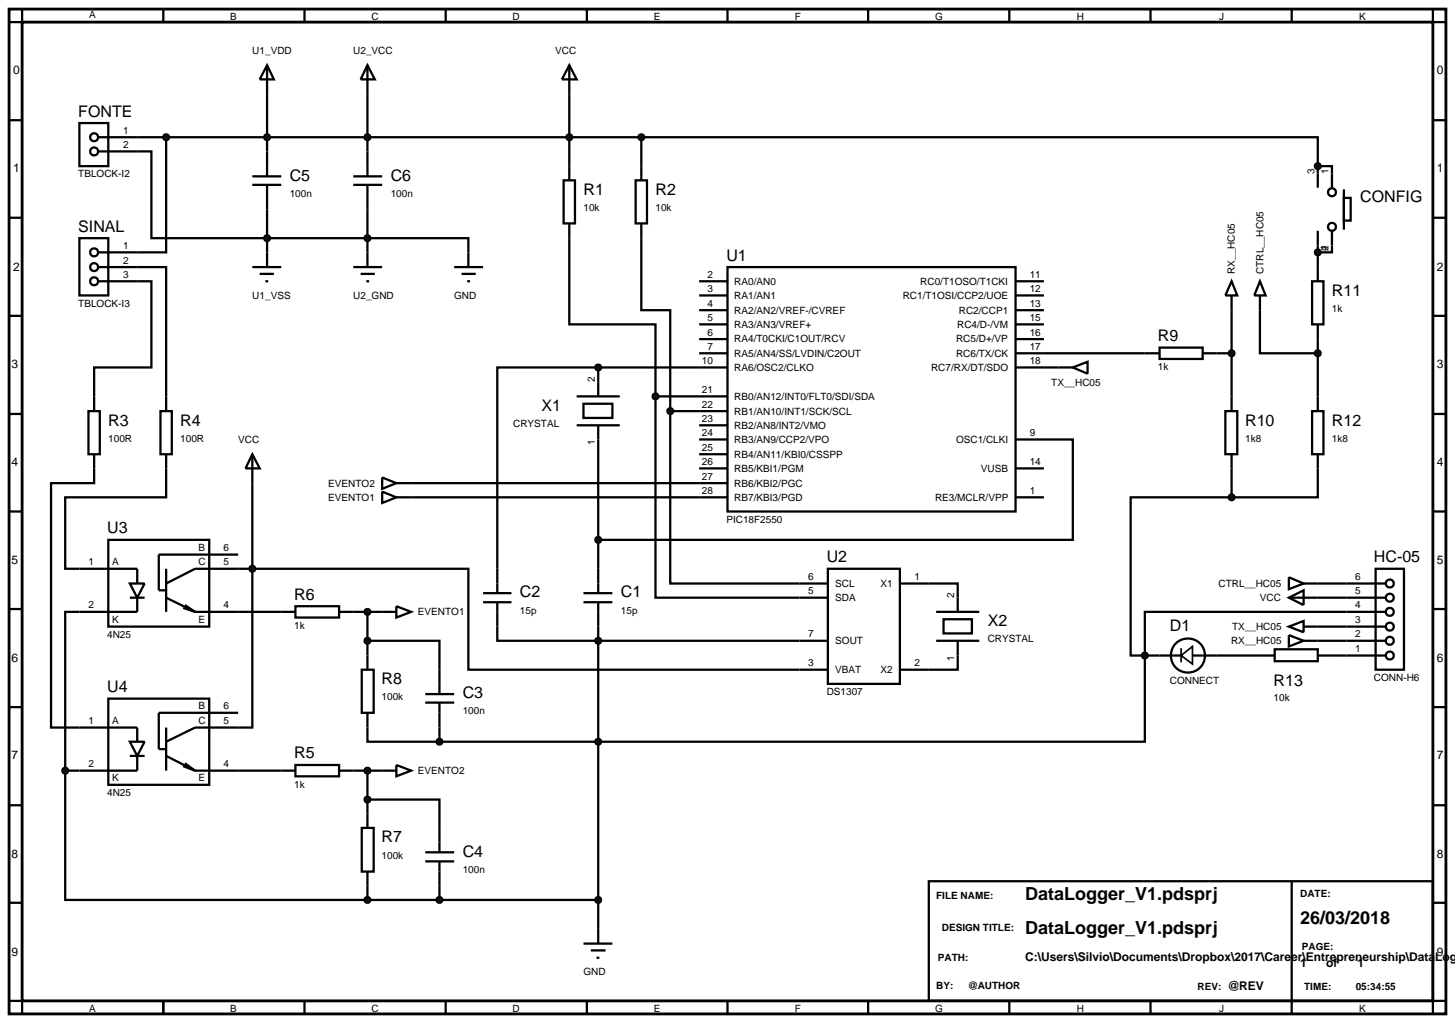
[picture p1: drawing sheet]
<svg xmlns="http://www.w3.org/2000/svg" width="257mm" height="180mm" viewBox="0 0 257 180" stroke-linecap="round" stroke-linejoin="round" font-family="sans-serif">
<path d="M1.6 1.6h253.4v177.2h-253.4zM3.9 3.9h248.8v172.6h-248.8z" fill="none" stroke="#000" stroke-width=".5"/>
<g fill="none" stroke="#000" stroke-width=".4">
<path d="M3.9 1.6v2.3h-2.3M28.8 1.6v2.3M47.1 16.6v10.1M53.7 1.6v2.3M64.8 16.6v10.1M78.6 1.6v2.3M100.4 16.6v12.7M103.5 1.6v2.3M128.3 1.6v2.3M153.1 1.6v2.3M178 1.6v2.3M202.9 1.6v2.3"/>
<path d="M227.8 1.6v2.3M252.7 1.6v2.3h2.3M1.6 21.2h2.3M1.6 38.4h2.3M24.2 26.7h2.5v15.3h55.9v2.5M24.2 24.2h88.9M29.3 24.2v20.3h-5.1M47.1 36.9v7.6M64.8 36.9v7.6M113.1 24.2h119.3v5.1M113.1 24.2v5.1M232.4 29.3h2.5v1.3"/>
<path d="M232.4 29.3v1.3M252.7 21.2h2.3M252.7 38.4h2.3M1.6 55.7h2.3M24.2 47.1h5.1v22.8M24.2 49.6h2.5v15.2h-10.1v5.1M100.4 42v15.2h15.2v12.7M113.1 42v12.7h5.1v17.8M123.3 49.6h5M123.3 52.1h5M123.3 54.7h5M123.3 57.2h5"/>
<path d="M123.3 59.8h5M128.3 47.1h50.8v43.1h-50.8zM179.1 49.6h5M179.1 52.1h5M179.1 54.7h5M179.1 57.2h5M179.1 59.8h5M217.2 54.7v15.2M222.2 54.7v7.6h10.2M232.4 43.3v3.8M232.4 59.8v10.1M234.9 43.3v1.2h-2.5"/>
<path d="M252.7 55.7h2.3M1.6 73h2.3M101.7 69.9h7.6M101.7 75h7.6M102.9 71.2h5.1v2.5h-5.1zM105.5 64.8h-17.8v39.8M105.5 64.8v5.1M105.5 75v29.6M105.5 64.8h22.8M115.6 69.9v35.5h25.4M115.6 69.9h12.7M118.2 72.5v30.4h22.8"/>
<path d="M118.2 72.5h10.1M123.3 62.3h5M123.3 77.5h5M123.3 75h5M179.1 77.5h10.1v17.7h-83.7M179.1 64.8h7.6M179.1 62.3h22.8M214.6 62.3h2.6M252.7 73h2.3M1.6 90.2h2.3M16.6 82.6v2.6h-7.6v43.1h5M29.3 82.6v5.1h-17.8v12.6h2.5"/>
<path d="M44.5 85.2v15.1M72.5 87.7h55.8M72.5 85.2h55.8M123.3 80.1h5M123.3 82.6h5M179.1 87.7h5M179.1 82.6h5M217.2 87.7h-17.8v27.9h2.5M217.2 82.6v5.1M232.4 82.6v5.1h-15.2M252.7 90.2h2.3M1.6 107.4h2.3"/>
<path d="M14 107.9h-2.5v28M42 107.9h7.6M42 100.3h2.5M44.5 100.3v28h-2.5M44.5 100.3h38.1v17.8h58.4M62.3 107.9h5.1M64.8 113h12.7v5.1M64.8 107.9v7.7M85.2 104.6h5M85.2 106.2h5M87.7 106.2v6.8h53.3M102.9 104.6h5.1"/>
<path d="M102.9 106.2h5.1M105.5 106.2v57.6M163.8 102.9h5.1v2.5M168.9 115.6v2.5h-5.1M201.9 115.6v15.2h-124.4M201.9 115.6h2.6M214.6 115.6h7.6M232.4 113h5.1M232.4 105.4h5.1M232.4 110.5h5.1M232.4 102.9h5.1M234.9 115.6h2.6"/>
<path d="M237.5 107.9h-35.6v7.7M252.7 107.4h2.3M1.6 124.7h2.3M11.5 135.9v22.8h53.3M11.5 135.9h2.5M42 135.9h7.6M62.3 135.9h5.1M64.8 128.3v2.5h12.7M64.8 135.9v7.6M77.5 128.3v2.5M252.7 124.7h2.3M1.6 142h2.3"/>
<path d="M1.6 159.2h2.3M64.8 141h12.7v5M64.8 156.2v2.5M64.8 158.7h40.7M77.5 156.2v2.5M163.8 155.4h88.9v21.1h-88.9zM227.8 155.4v23.4M252.7 142h2.3M252.7 159.2h2.3M1.6 176.5h2.3v2.3M28.8 176.5v2.3M53.7 176.5v2.3"/>
<path d="M78.6 176.5v2.3M103.5 176.5v2.3M128.3 176.5v2.3M153.1 176.5v2.3M178 176.5v2.3M202.9 176.5v2.3M255 176.5h-2.3v2.3"/>
</g>
<path d="M105.1 64.5l.4-.2-.5 .5zM105.5 64.3l.3 .1 .2 .4zM106 64.8l-.2 .4-.3 .1zM105 64.8l.5 .5-.4-.2z" fill="#004000" stroke="#000" stroke-width=".4"/>
<path d="M105 64.8l.5-.5 .5 .5-.5 .5z" fill="#004000"/>
<g fill="none" stroke="#000" stroke-width=".4">
<path d="M99.4 31.8h2v7.6h-2zM100.4 29.3v2.5M100.4 39.4v2.6M112.1 31.8h2v7.6h-2zM113.1 29.3v2.5M113.1 39.4v2.6M141 118.1h5M141 102.9h5M141 105.4h5M141 113h5M146 100.3h12.7v20.3h-12.7zM158.7 118.1h5.1"/>
<path d="M158.7 102.9h5.1M165.1 113h7.6M165.1 107.9h7.6M166.4 109.2h5v2.5h-5zM168.9 105.4v2.5M168.9 113v2.6M102.9 166.4h5.1M104.2 167.6h2.6M105.2 168.9h.5M105.5 163.8v2.6"/>
</g>
<g fill="#004000" stroke="#000" stroke-width=".4">
<path d="M117.9 72.1l.3-.1-.5 .5zM118.2 72l.3 .1 .2 .4zM118.2 73l.5-.5-.2 .4zM117.7 72.5l.5 .5-.4-.2z"/>
<path d="M115.3 69.5l.3-.1-.5 .5zM115.6 69.4l.4 .2 .1 .3zM116.1 69.9l-.1 .3-.4 .2zM115.1 69.9l.5 .5-.4-.2z"/>
</g>
<g fill="#004000">
<path d="M118.2 72l.5 .5-.5 .5-.5-.5z"/>
<path d="M115.6 69.4l.5 .5-.5 .5-.5-.5z"/>
</g>
<path d="M100.4 11.5l1.3 2.5h-2.6zM100.4 11.5v5.1" fill="none" stroke="#000" stroke-width=".4"/>
<path d="M100.1 23.8l.3-.1-.5 .5zM100.4 23.7l.3 .1 .2 .4zM100.9 24.2l-.2 .4-.3 .1zM99.9 24.2l.5 .5-.4-.2z" fill="#004000" stroke="#000" stroke-width=".4"/>
<path d="M99.9 24.2l.5-.5 .5 .5-.5 .5z" fill="#004000"/>
<g fill="none" stroke="#000" stroke-width=".4">
<path d="M15.6 72.5h2v7.6h-2zM16.6 69.9v2.6M28.3 72.5h2v7.6h-2zM29.3 69.9v2.6M16.6 80.1v2.5M19.1 95.2h17.8v15.3h-17.8zM29.3 80.1v2.5M42 97.8h-14v6.3h1.3M14 100.3h10.2v2.6M22.9 102.9h2.6l-1.3 2.5zM22.9 105.4h2.6M24.2 105.4v2.5h-10.2"/>
<path d="M29.3 100.3v7.6M29.3 105.4l5.1 2.5M32.3 107.2l2.1 .7M32.6 106.7l1.8 1.2M34.4 107.9h7.6M42 100.3h-7.6l-5.1 2.6M49.6 107.9h2.5M52.1 106.9h7.7v2h-7.7zM59.8 107.9h2.5M63.8 118.1h2.1v7.6h-2.1zM64.8 115.6v2.5M77.5 118.1v4.3"/>
<path d="M14 128.3h10.2v2.5M19.1 123.2h17.8v15.2h-17.8zM22.9 130.8h2.6l-1.3 2.5zM22.9 133.3h2.6M24.2 133.3v2.6h-10.2M29.3 128.3v7.6M29.3 133.3l5.1 2.6M32.3 135.1l2.1 .8M32.6 134.6l1.8 1.3M34.4 135.9h7.6M42 125.7h-14v6.4h1.3M42 128.3h-7.6l-5.1 2.5"/>
<path d="M49.6 135.9h2.5M52.1 134.9h7.7v2h-7.7zM59.8 135.9h2.5M64.8 125.7v2.6M75 123.9h5.1M75 122.4h5.1M77.5 123.9v4.4M63.8 146h2.1v7.7h-2.1zM64.8 143.5v2.5M64.8 153.7v2.5M75 151.9h5.1M75 150.3h5.1"/>
<path d="M77.5 146v4.3M77.5 151.9v4.3"/>
</g>
<g fill="#004000" stroke="#000" stroke-width=".4">
<path d="M64.5 140.6l.3-.1-.5 .5zM64.8 140.5l.4 .2 .1 .3zM64.8 141.5l.5-.5-.2 .4zM64.3 141l.5 .5-.4-.2z"/>
<path d="M64.4 112.7l.4-.2-.5 .5zM64.8 112.5l.4 .2 .1 .3zM64.8 113.5l.5-.5-.2 .4zM64.3 113l.5 .5-.3-.1z"/>
<path d="M105.1 112.7l.4-.2-.5 .5zM105.5 112.5l.3 .1 .2 .4zM106 113l-.2 .4-.3 .1zM105 113l.5 .5-.3-.1z"/>
<path d="M77.2 130.4l.3-.1-.5 .5zM77.5 130.3l.4 .2 .1 .3zM78 130.8l-.1 .3-.4 .2zM77 130.8l.5 .5-.4-.2z"/>
<path d="M105.2 130.4l.3-.1-.5 .5zM105.5 130.3l.3 .1 .2 .4zM106 130.8l-.2 .4-.3 .1zM105 130.8l.5 .5-.3-.1z"/>
</g>
<g fill="#004000">
<path d="M64.8 140.5l.5 .5-.5 .5-.5-.5z"/>
<path d="M64.8 112.5l.5 .5-.5 .5-.5-.5z"/>
<path d="M105.5 112.5l.5 .5-.5 .5-.5-.5z"/>
<path d="M77.5 130.3l.5 .5-.5 .5-.5-.5z"/>
<path d="M105.5 130.3l.5 .5-.5 .5-.5-.5z"/>
</g>
<path d="M67.4 107.9h2.5M69.9 106.9l2.6 1-2.6 1zM67.4 135.9h2.5M69.9 134.9l2.6 1-2.6 1z" fill="none" stroke="#000" stroke-width=".4"/>
<g fill="#004000" stroke="#000" stroke-width=".4">
<path d="M64.5 135.5l.3-.1-.5 .5zM64.8 135.4l.3 .1 .2 .4zM65.3 135.9l-.1 .3-.4 .2zM64.3 135.9l.5 .5-.4-.2z"/>
<path d="M64.5 107.5l.3-.1-.5 .5zM64.8 107.4l.4 .2 .1 .3zM65.3 107.9l-.1 .3-.4 .2zM64.3 107.9l.5 .5-.4-.2z"/>
<path d="M77.2 158.3l.3-.1-.5 .5zM77.5 158.2l.3 .1 .2 .4zM78 158.7l-.1 .3-.4 .2zM77 158.7l.5 .5-.4-.2z"/>
<path d="M105.2 158.3l.3-.1-.5 .5zM105.5 158.2l.3 .1 .2 .4zM106 158.7l-.2 .4-.3 .1zM105 158.7l.5 .5-.4-.2z"/>
<path d="M11.2 135.5l.3-.1-.5 .5zM11.5 135.4l.3 .1 .2 .4zM12 135.9l-.2 .4-.3 .1zM11 135.9l.5 .5-.4-.2z"/>
<path d="M64.5 158.3l.3-.1-.5 .5zM64.8 158.2l.3 .1 .2 .4zM65.3 158.7l-.1 .3-.4 .2zM64.3 158.7l.5 .5-.4-.2z"/>
</g>
<g fill="#004000">
<path d="M64.8 135.4l.5 .5-.5 .5-.5-.5z"/>
<path d="M64.8 107.4l.5 .5-.5 .5-.5-.5z"/>
<path d="M77.5 158.2l.5 .5-.5 .5-.5-.5z"/>
<path d="M105.5 158.2l.5 .5-.5 .5-.5-.5z"/>
<path d="M11 135.9l.5-.5 .5 .5-.5 .5z"/>
<path d="M64.8 158.2l.5 .5-.5 .5-.5-.5z"/>
</g>
<path d="M44.5 80.1l1.3 2.5h-2.5zM44.5 80.1v5.1" fill="none" stroke="#000" stroke-width=".4"/>
<path d="M44.1 100l.4-.2-.5 .5zM44.5 99.8l.4 .2 .1 .3zM44.5 100.8l.5-.5-.2 .4zM44 100.3l.5 .5-.3-.1z" fill="#004000" stroke="#000" stroke-width=".4"/>
<path d="M44 100.3l.5-.5 .5 .5-.5 .5z" fill="#004000"/>
<g fill="none" stroke="#000" stroke-width=".4">
<path d="M47.1 11.5l1.2 2.5h-2.5zM47.1 11.5v5.1M64.8 11.5l1.3 2.5h-2.5zM64.8 11.5v5.1M14 21.7h5.1v7.6h-5.1zM17.4 24.2h6.8M17.4 26.7h6.8M44.5 31.1h5.1M44.5 32.6h5.1M47.1 26.7v4.4M47.1 32.6v4.3M62.3 31.1h5.1"/>
<path d="M62.3 32.6h5.1M64.8 26.7v4.4M64.8 32.6v4.3M14 42h5.1v10.1h-5.1zM17.4 44.5h6.8M17.4 47.1h6.8M17.4 49.6h6.8M44.5 47.1h5.1M45.8 48.3h2.5M46.8 49.6h.5M47.1 44.5v2.6M62.3 47.1h5.1"/>
<path d="M63.6 48.3h2.5M64.6 49.6h.5M64.8 44.5v2.6M67.4 86.7l2.5 1-2.5 1zM67.4 84.2l2.5 1-2.5 1zM69.9 87.7h2.6M69.9 85.2h2.6"/>
<circle cx="16.6" cy="26.7" r=".7"/>
<circle cx="16.6" cy="24.2" r=".7"/>
<circle cx="16.6" cy="49.6" r=".7"/>
<circle cx="16.6" cy="47.1" r=".7"/>
<circle cx="16.6" cy="44.5" r=".7"/>
</g>
<g fill="#004000" stroke="#000" stroke-width=".4">
<path d="M46.7 41.7l.4-.2-.5 .5zM47.1 41.5l.4 .2 .1 .3zM47.1 42.5l.5-.5-.1 .3zM46.6 42l.5 .5-.3-.1z"/>
<path d="M64.4 41.7l.4-.2-.5 .5zM64.8 41.5l.4 .2 .1 .3zM64.8 42.5l.5-.5-.1 .3zM64.3 42l.5 .5-.4-.2z"/>
<path d="M28.9 23.9l.4-.2-.5 .5zM29.3 23.7l.3 .1 .2 .4zM29.8 24.2l-.2 .4-.3 .1zM28.8 24.2l.5 .5-.4-.2z"/>
<path d="M46.7 23.9l.4-.2-.5 .5zM47.1 23.7l.4 .2 .1 .3zM47.6 24.2l-.1 .3-.4 .2zM46.6 24.2l.5 .5-.4-.2z"/>
<path d="M64.4 23.9l.4-.2-.5 .5zM64.8 23.7l.4 .2 .1 .3zM65.3 24.2l-.1 .3-.4 .2zM64.3 24.2l.5 .5-.4-.2z"/>
</g>
<g fill="#004000">
<path d="M46.6 42l.5-.5 .5 .5-.5 .5z"/>
<path d="M64.8 41.5l.5 .5-.5 .5-.5-.5z"/>
<path d="M28.8 24.2l.5-.5 .5 .5-.5 .5z"/>
<path d="M46.6 24.2l.5-.5 .5 .5-.5 .5z"/>
<path d="M64.3 24.2l.5-.5 .5 .5-.5 .5z"/>
</g>
<g fill="none" stroke="#000" stroke-width=".4">
<path d="M80.1 47.1h5.1M81.4 48.3h2.5M82.4 49.6h.5M82.6 44.5v2.6M231.4 49.6h2v7.6h-2zM232.4 47.1v2.5M232.4 57.2v2.6M201.9 62.3h2.6M204.5 61.3h7.6v2h-7.6zM212.1 62.3h2.5M216.1 72.5h2.1v7.6h-2.1zM217.2 69.9v2.6"/>
<path d="M231.4 72.5h2v7.6h-2zM232.4 69.9v2.6M217.2 80.1v2.5M232.4 80.1v2.5M237.5 115.6h6.8M237.5 113h6.8M237.5 110.5h6.8M237.5 107.9h6.8M237.5 105.4h6.8M237.5 102.9h6.8M242.6 100.3h5v17.8h-5z"/>
<circle cx="245.1" cy="113" r=".7"/>
<circle cx="245.1" cy="107.9" r=".7"/>
<circle cx="245.1" cy="115.6" r=".7"/>
<circle cx="245.1" cy="102.9" r=".7"/>
<circle cx="245.1" cy="105.4" r=".7"/>
<circle cx="245.1" cy="110.5" r=".7"/>
</g>
<path d="M105.2 94.8l.3-.1-.5 .5zM105.5 94.7l.3 .1 .2 .4zM106 95.2l-.2 .4-.3 .1zM105 95.2l.5 .5-.4-.2z" fill="#004000" stroke="#000" stroke-width=".4"/>
<path d="M105.5 94.7l.5 .5-.5 .5-.5-.5z" fill="#004000"/>
<g fill="none" stroke="#000" stroke-width=".4">
<path d="M217.2 49.6l1 2.5h-2.1zM217.2 52.1v2.6M222.2 49.6l1 2.5h-2zM222.2 52.1v2.6M186.7 64.8h2.5M189.2 64.8l2.6-1v2.1zM204.5 115.6h3.8M210.3 115.6h4.3M222.2 115.6h2.6M224.8 114.5h7.6v2.1h-7.6zM227.3 105.4l2.6-1.3v2.6zM227.3 110.5l2.6-1v2z"/>
<path d="M227.3 112l2.6 1-2.6 1zM227.3 101.8l2.6 1.1-2.6 1zM227.3 105.4h5.1M229.9 110.5h2.5M229.9 113h2.5M229.9 102.9h2.5M232.4 115.6h2.5"/>
<circle cx="209.5" cy="115.6" r="3"/>
</g>
<path d="M208.3 115.6l2-1.6v3.1zM208.3 114.3v2.5" fill="none" stroke="#000" stroke-width=".3"/>
<g fill="#004000" stroke="#000" stroke-width=".4">
<path d="M201.6 115.2l.3-.1-.5 .5zM201.9 115.1l.4 .2 .1 .3zM202.4 115.6l-.1 .3-.4 .2zM201.4 115.6l.5 .5-.4-.2z"/>
<path d="M216.8 62l.4-.2-.5 .5zM217.2 61.8l.4 .2 .1 .3zM217.7 62.3l-.1 .3-.4 .2zM216.7 62.3l.5 .5-.4-.2z"/>
<path d="M216.8 87.4l.4-.2-.5 .5zM217.2 87.2l.4 .2 .1 .3zM217.7 87.7l-.1 .3-.4 .2zM216.7 87.7l.5 .5-.4-.2z"/>
<path d="M232 62l.4-.2-.5 .5zM232.4 61.8l.4 .2 .1 .3zM232.9 62.3l-.1 .3-.4 .2zM231.9 62.3l.5 .5-.4-.2z"/>
<path d="M112.7 23.9l.4-.2-.5 .5zM113.1 23.7l.3 .1 .2 .4zM113.6 24.2l-.1 .3-.4 .2zM112.6 24.2l.5 .5-.4-.2z"/>
</g>
<g fill="#004000">
<path d="M201.9 115.1l.5 .5-.5 .5-.5-.5z"/>
<path d="M216.7 62.3l.5-.5 .5 .5-.5 .5z"/>
<path d="M216.7 87.7l.5-.5 .5 .5-.5 .5z"/>
<path d="M231.9 62.3l.5-.5 .5 .5-.5 .5z"/>
<path d="M112.6 24.2l.5-.5 .5 .5-.5 .5z"/>
</g>
<g fill="none" stroke="#000" stroke-width=".4">
<path d="M232.4 30.6v2.5M234.9 30.6v2.5M237 34.9h1.2v4h-1.2zM237 33.4v7.1M232.4 40.7v2.6M234.9 40.7v2.6"/>
<circle cx="234.9" cy="40" r=".7"/>
<circle cx="234.9" cy="33.9" r=".7"/>
</g>
<g fill="#004000" stroke="#000" stroke-width=".4">
<path d="M232.1 44.1l.3-.1-.5 .5zM232.4 44l.4 .2 .1 .3zM232.4 45l.5-.5-.1 .3zM231.9 44.5l.5 .5-.3-.1z"/>
<path d="M232 29l.4-.2-.5 .5zM232.4 28.8l.4 .2 .1 .3zM232.4 29.8l.5-.5-.1 .3zM231.9 29.3l.5 .5-.3-.1z"/>
</g>
<g fill="#004000">
<path d="M232.4 44l.5 .5-.5 .5-.5-.5z"/>
<path d="M231.9 29.3l.5-.5 .5 .5-.5 .5z"/>
</g>
<g font-size="3.2">
<text x="180.8" y="158.8">DataLogger_V1.pdsprj</text>
<text x="180.8" y="164.7">DataLogger_V1.pdsprj</text>
<text x="229.3" y="162.9">26/03/2018</text>
</g>
<g font-size="2.8">
<text x="13.8" y="20.6">FONTE</text>
<text x="51.1" y="31.9">C5</text>
<text x="68.9" y="31.9">C6</text>
<text x="102.9" y="34.4">R1</text>
<text x="115.6" y="34.4">R2</text>
<text x="239.9" y="35.7">CONFIG</text>
<text x="13.8" y="40.9">SINAL</text>
<text x="128.1" y="46">U1</text>
<text x="234.9" y="52.2">R11</text>
<text x="204.2" y="60.2">R9</text>
<text x="19.1" y="75.1">R3</text>
<text x="31.8" y="75.1">R4</text>
<text x="95.5" y="72.5">X1</text>
<text x="219.6" y="75.1">R10</text>
<text x="234.9" y="75.1">R12</text>
<text x="18.9" y="94.1">U3</text>
<text x="145.8" y="99.2">U2</text>
<text x="242.3" y="99.2">HC-05</text>
<text x="51.9" y="105.8">R6</text>
<text x="91.7" y="105.4">C2</text>
<text x="109.5" y="105.4">C1</text>
<text x="174.2" y="110.5">X2</text>
<text x="206.3" y="111.4">D1</text>
<text x="18.9" y="122.1">U4</text>
<text x="67.3" y="120.7">R8</text>
<text x="81.6" y="123.2">C3</text>
<text x="224.6" y="121.1">R13</text>
<text x="51.9" y="133.8">R5</text>
<text x="67.3" y="148.6">R7</text>
<text x="81.6" y="151.2">C4</text>
</g>
<g font-size="2.1">
<text x="2.3" y="13.1">0</text>
<text x="253.4" y="13.1">0</text>
<text x="2.3" y="30.4">1</text>
<text x="253.4" y="30.4">1</text>
<text x="2.3" y="47.7">2</text>
<text x="253.4" y="47.7">2</text>
<text x="2" y="64.9">3</text>
<text x="253.4" y="64.9">3</text>
<text x="2" y="82.2">4</text>
<text x="253.4" y="82.2">4</text>
<text x="2" y="99.4">5</text>
<text x="253.4" y="99.4">5</text>
<text x="2" y="116.7">6</text>
<text x="253.4" y="116.7">6</text>
<text x="2" y="133.9">7</text>
<text x="253.4" y="133.9">7</text>
<text x="2" y="151.2">8</text>
<text x="253.4" y="151.2">8</text>
<text x="2" y="168.5">9</text>
<text x="180.8" y="169.5">C:\Users\Silvio\Documents\Dropbox\2017\Career\Entrepreneurship\DataLogg</text>
<text x="229.3" y="170.5">1</text>
<text x="233.9" y="170.5">of</text>
<text x="239.4" y="170.5">1</text>
<text x="253.4" y="168.5">9</text>
<text x="216.5" y="174.6">@REV</text>
</g>
<g font-size="1.8">
<text x="15.7" y="3.2">A</text>
<text x="40.6" y="3.5">B</text>
<text x="65.5" y="3.5">C</text>
<text x="90.4" y="3.5">D</text>
<text x="115.3" y="3.5">E</text>
<text x="140.2" y="3.5">F</text>
<text x="164.9" y="3.5">G</text>
<text x="189.9" y="3.5">H</text>
<text x="215" y="3.5">J</text>
<text x="239.7" y="3.5">K</text>
<text x="44.5" y="9.6">U1_VDD</text>
<text x="62.3" y="9.6">U2_VCC</text>
<text x="97.9" y="9.6">VCC</text>
<text x="21.7" y="23.6">1</text>
<text x="21.7" y="26.1">2</text>
<text x="13.8" y="31.3">TBLOCK-I2</text>
<text x="51.1" y="34.7">100n</text>
<text x="68.9" y="34.7">100n</text>
<text x="231.8" y="30.6" transform="rotate(-90 231.8 30.6)">3</text>
<text x="234.3" y="30.6" transform="rotate(-90 234.3 30.6)">1</text>
<text x="102.9" y="37.2">10k</text>
<text x="115.6" y="37.2">10k</text>
<text x="21.7" y="43.9">1</text>
<text x="21.7" y="46.5">2</text>
<text x="234.2" y="44.3" transform="rotate(-90 234.2 44.3)">4</text>
<text x="234.3" y="44.3" transform="rotate(-90 234.3 44.3)">2</text>
<text x="21.7" y="49">3</text>
<text x="44.5" y="52.7">U1_VSS</text>
<text x="62.3" y="52.7">U2_GND</text>
<text x="80.1" y="52.7">GND</text>
<text x="124.8" y="49">2</text>
<text x="124.8" y="51.5">3</text>
<text x="129.5" y="50.2">RA0/AN0</text>
<text x="129.5" y="52.7">RA1/AN1</text>
<text x="159.2" y="52.7">RC1/T1OSI/CCP2/UOE</text>
<text x="162.3" y="50.2">RC0/T1OSO/T1CKI</text>
<text x="181.6" y="49">11</text>
<text x="181.6" y="51.5">12</text>
<text x="217.8" y="48.3" transform="rotate(-90 217.8 48.3)">RX__HC05</text>
<text x="222.8" y="48.3" transform="rotate(-90 222.8 48.3)">CTRL__HC05</text>
<text x="13.8" y="54.2">TBLOCK-I3</text>
<text x="124.8" y="54.1">4</text>
<text x="124.8" y="56.6">5</text>
<text x="124.8" y="59.2">6</text>
<text x="129.5" y="55.3">RA2/AN2/VREF-/CVREF</text>
<text x="129.5" y="57.8">RA3/AN3/VREF+</text>
<text x="168.8" y="57.8">RC4/D-/VM</text>
<text x="169.1" y="55.3">RC2/CCP1</text>
<text x="181.6" y="54.1">13</text>
<text x="181.6" y="56.6">15</text>
<text x="181.6" y="59.2">16</text>
<text x="234.9" y="55">1k</text>
<text x="123.8" y="64.2">10</text>
<text x="124.8" y="61.7">7</text>
<text x="129.5" y="60.4">RA4/T0CKI/C1OUT/RCV</text>
<text x="129.5" y="62.9">RA5/AN4/SS/LVDIN/C2OUT</text>
<text x="129.5" y="65.4">RA6/OSC2/CLKO</text>
<text x="164.2" y="65.4">RC7/RX/DT/SDO</text>
<text x="168.6" y="60.4">RC5/D+/VP</text>
<text x="168.6" y="62.9">RC6/TX/CK</text>
<text x="181.6" y="61.7">17</text>
<text x="181.6" y="64.2">18</text>
<text x="204.2" y="65.3">1k</text>
<text x="104.9" y="67.4" transform="rotate(-90 104.9 67.4)">2</text>
<text x="123.8" y="69.3">21</text>
<text x="123.8" y="71.9">22</text>
<text x="129.5" y="70.5">RB0/AN12/INT0/FLT0/SDI/SDA</text>
<text x="185.4" y="68">TX__HC05</text>
<text x="19.1" y="77.9">100R</text>
<text x="31.8" y="77.9">100R</text>
<text x="90.5" y="75.3">CRYSTAL</text>
<text x="123.8" y="74.4">23</text>
<text x="123.8" y="76.9">24</text>
<text x="129.5" y="73.1">RB1/AN10/INT1/SCK/SCL</text>
<text x="129.5" y="75.6">RB2/AN8/INT2/VMO</text>
<text x="181.6" y="76.9">9</text>
<text x="219.6" y="77.9">1k8</text>
<text x="234.9" y="77.9">1k8</text>
<text x="42" y="78.1">VCC</text>
<text x="104.9" y="78.5" transform="rotate(-90 104.9 78.5)">1</text>
<text x="123.8" y="79.5">25</text>
<text x="123.8" y="82">26</text>
<text x="129.5" y="78.1">RB3/AN9/CCP2/VPO</text>
<text x="129.5" y="80.7">RB4/AN11/KBI0/CSSPP</text>
<text x="129.5" y="83.2">RB5/KBI1/PGM</text>
<text x="168.6" y="78.1">OSC1/CLKI</text>
<text x="173" y="83.2">VUSB</text>
<text x="181.6" y="82">14</text>
<text x="57.9" y="88.3">EVENTO1</text>
<text x="57.9" y="85.8">EVENTO2</text>
<text x="123.8" y="84.6">27</text>
<text x="123.8" y="87.1">28</text>
<text x="129.5" y="85.8">RB6/KBI2/PGC</text>
<text x="129.5" y="88.3">RB7/KBI3/PGD</text>
<text x="164.9" y="88.3">RE3/MCLR/VPP</text>
<text x="181.6" y="87.1">1</text>
<text x="128.1" y="92.2">PIC18F2550</text>
<text x="15.6" y="99.7">1</text>
<text x="19.8" y="99.6">A</text>
<text x="35" y="99.6">C</text>
<text x="35" y="97.1">B</text>
<text x="39.4" y="99.7">5</text>
<text x="39.4" y="97.2">6</text>
<text x="15.6" y="107.3">2</text>
<text x="39.4" y="107.3">4</text>
<text x="142.5" y="102.3">6</text>
<text x="142.5" y="104.8">5</text>
<text x="147.3" y="103.5">SCL</text>
<text x="147.3" y="106">SDA</text>
<text x="155.3" y="103.5">X1</text>
<text x="161.3" y="102.3">1</text>
<text x="168.3" y="105.4" transform="rotate(-90 168.3 105.4)">2</text>
<text x="214.9" y="103.5">CTRL__HC05</text>
<text x="222.2" y="106">VCC</text>
<text x="239" y="107.3">4</text>
<text x="239" y="104.8">5</text>
<text x="239" y="102.3">6</text>
<text x="18.9" y="112.5">4N25</text>
<text x="19.8" y="109.8">K</text>
<text x="35" y="109.8">E</text>
<text x="51.9" y="110.9">1k</text>
<text x="73.7" y="108.5">EVENTO1</text>
<text x="91.7" y="108.3">15p</text>
<text x="109.5" y="108.3">15p</text>
<text x="142.5" y="112.4">7</text>
<text x="147.3" y="113.6">SOUT</text>
<text x="174.2" y="113.3">CRYSTAL</text>
<text x="217.1" y="113.6">RX__HC05</text>
<text x="217.3" y="111.1">TX__HC05</text>
<text x="239" y="112.4">2</text>
<text x="239" y="109.9">3</text>
<text x="142.5" y="117.5">3</text>
<text x="147.3" y="118.7">VBAT</text>
<text x="155.3" y="118.7">X2</text>
<text x="161.3" y="117.5">2</text>
<text x="168.3" y="116.6" transform="rotate(-90 168.3 116.6)">1</text>
<text x="239" y="115">1</text>
<text x="35" y="125">B</text>
<text x="39.4" y="125.1">6</text>
<text x="67.3" y="123.5">100k</text>
<text x="81.6" y="126">100n</text>
<text x="145.8" y="122.6">DS1307</text>
<text x="206.3" y="120.6">CONNECT</text>
<text x="224.6" y="123.6">10k</text>
<text x="242.3" y="120.1">CONN-H6</text>
<text x="15.6" y="127.7">1</text>
<text x="19.8" y="127.6">A</text>
<text x="35" y="127.6">C</text>
<text x="39.4" y="127.7">5</text>
<text x="15.6" y="135.3">2</text>
<text x="19.8" y="137.7">K</text>
<text x="35" y="137.7">E</text>
<text x="39.4" y="135.3">4</text>
<text x="73.7" y="136.5">EVENTO2</text>
<text x="18.9" y="140.4">4N25</text>
<text x="51.9" y="138.9">1k</text>
<text x="67.3" y="151.4">100k</text>
<text x="81.6" y="154">100n</text>
<text x="165.1" y="158.6">FILE NAME:</text>
<text x="229.3" y="158.1">DATE:</text>
<text x="166.1" y="164.2">DESIGN TITLE:</text>
<text x="229.6" y="167.5">PAGE:</text>
<text x="102.9" y="172">GND</text>
<text x="165.4" y="169.5">PATH:</text>
<text x="15.7" y="178.4">A</text>
<text x="40.6" y="178.4">B</text>
<text x="65.5" y="178.4">C</text>
<text x="90.4" y="178.4">D</text>
<text x="115.3" y="178.4">E</text>
<text x="140.2" y="178.4">F</text>
<text x="164.9" y="178.4">G</text>
<text x="165.1" y="174.4">BY:</text>
<text x="170.7" y="174.4">@AUTHOR</text>
<text x="189.9" y="178.4">H</text>
<text x="211.2" y="174.6">REV:</text>
<text x="215" y="178.4">J</text>
<text x="230" y="174.6">TIME:</text>
<text x="239.1" y="174.6">05:34:55</text>
<text x="239.7" y="178.4">K</text>
</g>
</svg>
